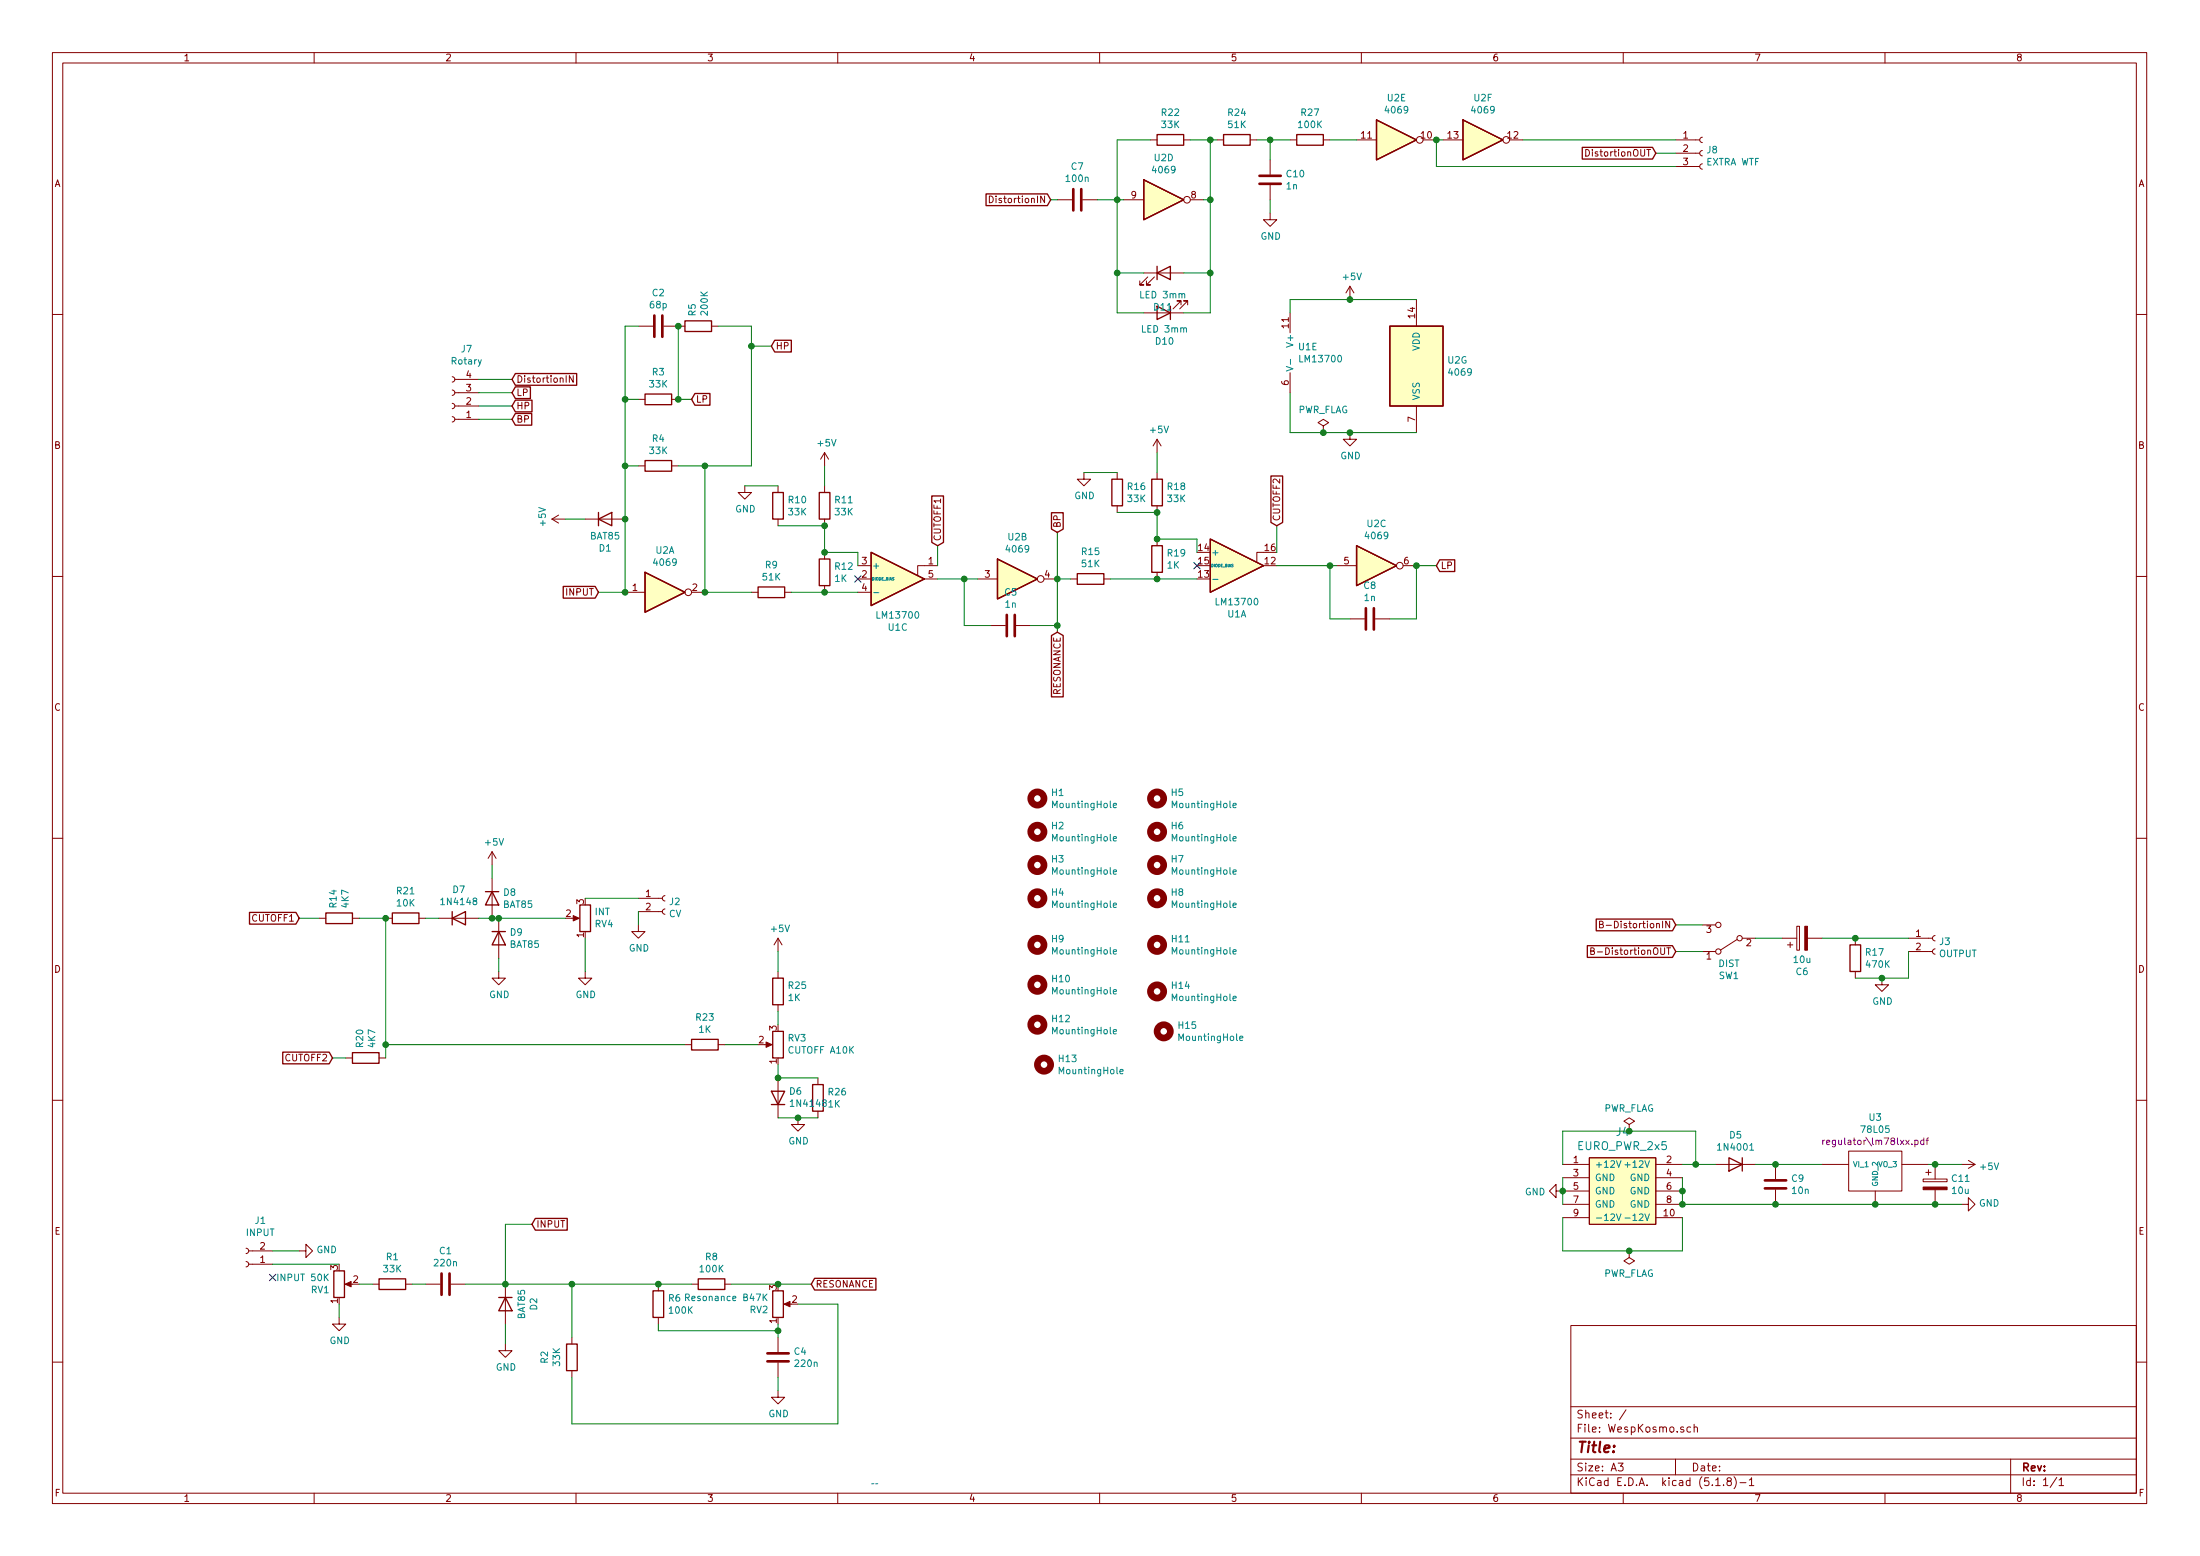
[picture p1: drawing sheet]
<svg xmlns="http://www.w3.org/2000/svg" width="420mm" height="297mm" viewBox="0 0 420 297" stroke-linecap="round" stroke-linejoin="round" font-family="sans-serif">
<g fill="none" stroke="#840000" stroke-width=".19">
<path d="M10 10h400v277h-400zM12 12h396v273.1h-396zM60 10v2M110 10v2M160 10v2M210 10v2M260 10v2M310 10v2M360 10v2M189 37.4a.64 .64 0 0 1 .7 .7 .64 .64 0 0 1-.7 .6zM199.5 37.4v1.3l-.7-1.3v1.3M201.9 38.1h2.8"/>
<path d="M206.8 38.1h2.7M214.6 38.1h3.8M219.7 26.7h1.3M226.1 26.7h1.2M227.3 38.1h2.6M232.4 26.7h1.3M238.8 26.7h1.2M242.6 30.5v2.8M242.6 35.3v2.8M246.4 26.7h1.2M252.7 26.7h1.3M259.1 26.7h3.8"/>
<path d="M271.8 26.7h2.5M275.6 26.7h3.8M288.3 26.7h2.5M302.8 28.5a.64 .64 0 0 1 .8 .7 .64 .64 0 0 1-.8 .6zM314.5 28.5h.7M320 26.7h4.6M320 31.8h4.6M320 29.2h4.6M325.1 31.3l-.3 .1-.2 .3 .1 .4 .4 .2M325.1 28.7l-.3 .1-.2 .4 .1 .4 .4 .2M325.1 26.2l-.3 .1-.2 .3 .1 .4 .4 .2M218.4 59.7h2.6"/>
<path d="M218.4 52.1h7.7M219.2 52.9l-1.5 1.5h.7h-.7v-.8M220.5 52.9l-1.6 1.5h.8h-.8v-.8M223.5 59.7h2.6M225.6 58.2v-.8h-.8h.8l-1.6 1.6M226.8 58.2v-.8h-.7h.7l-1.5 1.6M242.6 40.7v1.2h1.2l-1.2 1.3-1.3-1.3h1.3M246.4 59.7v3.8M257.8 54.6l-.8 1.3M257.8 54.6v2.6M257.8 54.6l.8 1.3M270.5 57.2v5.1"/>
<path d="M10 60h2M86.4 71.9l.3 .1 .2 .3-.2 .5-.3 .1M86.4 74.5l.3 .1 .2 .3-.2 .4-.3 .2M86.4 77l.3 .1 .2 .3-.2 .4-.3 .2M86.4 79.5l.3 .2 .2 .2-.2 .5-.3 .2M86.9 72.4h4.5M86.9 75h4.5M86.9 77.5h4.5M109.5 71.7v1.3l-.8-1.3v1.3M121.9 62.3h2.8M121.9 76.2h1.3M126.7 62.3h4.1"/>
<path d="M128.3 76.2h1.2M135.9 62.3h1.3M246.4 71.2v3.8M270.5 77.5v5.1M408 60h2M86.9 80h4.5M105.4 99.1l1.3 .8M105.4 99.1h2.5M106.7 98.3l-1.3 .8M111.8 99.1h7.6M121.9 88.9h1.3M128.3 88.9h1.2"/>
<path d="M142.2 92.7v1.3h1.3l-1.3 1.3-1.2-1.3h1.2M148.6 92.7v1.3M148.6 99.1v1.3M157.5 86.4v2.5M157.5 92.7v1.3M157.5 99.1v1.3M157.5 86.4l-.8 1.3M157.5 86.4l.7 1.3M207 90.2v1.3h1.3l-1.3 1.2-1.3-1.2h1.3M213.4 90.2v1.3M213.4 96.6v1.2M221 83.9l-.8 1.2"/>
<path d="M221 83.9v2.5M221 90.2v1.3M221 96.6v1.2M221 83.9l.7 1.2M252.7 81.3l1-.6-1-.7-1 .7 1 .6v1.3M252.7 82.6h.1M257.8 82.6v1.3h1.3l-1.3 1.2-1.3-1.2h1.3M10 110h2M119.4 113.1h3.8M132.1 113.1h2.5M143.5 113.1h1.3M149.9 113.1h1.2"/>
<path d="M157.5 105.4v1.3M157.5 111.8v1.3M163.8 113.1h2.6M163.8 108h2.6M163.8 110.5h2.6M176.5 110.5h2.6M179.1 108h-3.8v1.9M186.7 110.5h3.8M189.2 119.4h2.8M194.1 119.4h2.7M199.4 110.5h2.5M204.5 110.5h1.2"/>
<path d="M210.8 110.5h1.3M221 102.9v1.3M221 109.3v1.2M241.3 105.4h-1.3v2M255.3 108h3.8M257.8 118.1h2.8M262.6 118.1h2.8M268 108h2.5M408 110h2M10 160h2M61 175.3h1.2M67.3 175.3h1.3"/>
<path d="M73.7 175.3h1.2M80 175.3h1.3M83.8 175.3h7.6M94 162.6v2.5M94 167.7v7.6M94 162.6l-.8 1.3M94 162.6l.7 1.3M95.2 175.3v7.6M109.2 175.3h1M121.9 176.6v1.2h1.3l-1.3 1.3-1.3-1.3h1.3M121.9 174h4.6M121.9 171.5h4.6"/>
<path d="M127 173.5l-.3 .1-.2 .4 .1 .3 .4 .2M127 171l-.3 .1-.2 .3 .1 .4 .4 .2M148.6 179.1v2.5M148.6 179.1l-.8 1.3M148.6 179.1l.8 1.3M305.5 176.5l.5-.1 .2-.2-.1-.2-.6-.1v1.2h.5l.2-.1v-.3l-.3-.2M306.8 176.6h.9M318.9 175.9v1.2l-.8-1.2v1.2M325.1 176.6h2.6M331.7 179.4l-3.2 2M332.7 179.1h2.6M340.4 179.1h2.8"/>
<path d="M341.9 179.9v1M343.2 176.8h.5v4.6h-.5zM345.2 179.1h2.8M354.3 179.1v1.3M364.5 179.1h4.6M369.6 178.6l-.3 .1-.2 .3 .1 .4 .4 .2M408 160h2M95.2 185.5v1.2h1.3l-1.3 1.3-1.2-1.3h1.2M111.8 185.5v1.2h1.2l-1.2 1.3-1.3-1.3h1.3M130.8 199.4h1.3M137.2 199.4h1.2M146 199.4h1.1"/>
<path d="M148.6 185.5v1.2M148.6 191.8v1.3M303.8 181.5h.5l.1-.4-.6-.2v1.3h.5l.2-.1v-.3l-.3-.3M318.3 180.9h.7M325.1 181.6h2.6M341.4 180.4h1M354.3 185.5v1.2M359.4 186.7v1.3h1.3l-1.3 1.3-1.3-1.3h1.3M364.5 181.6h4.6M369.6 181.1l-.3 .1-.2 .4 .1 .4 .4 .2M10 210h2M66 202h1.3"/>
<path d="M72.4 202h1.3M148.6 205.8v7.6M152.4 213.4v1.3h1.3l-1.3 1.2-1.3-1.2h1.3M156.2 205.8v1.2M156.2 212.1v1.3M311.1 214.7l1.1-.7-1.1-.6-1 .6 1 .7v1.2M353.1 219.7h10.1v7.7h-10.1zM408 210h2M47 238.3l.3 .1 .2 .3-.1 .4-.4 .2M47.5 238.8h4.6M57.1 238.8h1.3v-1.3l1.3 1.3-1.3 1.3v-1.3M297.2 227.4v-1.3l-1.3 1.3 1.3 1.2v-1.2h6.3"/>
<path d="M298.4 222.3h5.1M298.4 224.8h5.1M298.4 229.9h5.1M298.4 232.4h5.1M303.5 221h12.7v12.7h-12.7zM311.1 238.8v1.3l1.1 .6-1.1 .6-1-.6 1-.6M311.1 238.8h.1M316.2 222.3h5.1M316.2 224.8h5.1M316.2 227.4h5.1M316.2 229.9h5.1M316.2 232.4h5.1"/>
<path d="M327.7 222.3h7.6M339.1 222.3v2.8M339.1 227.1v2.8M348 222.3h5.1M358.1 227.4v2.5M363.2 222.3h5.1M367.3 225.1h4.6v.5h-4.6zM367.8 223.8h1M368.3 223.3v1M369.6 222.3v2.8M369.6 227.1v2.8M374.6 229.9h1.3v-1.3l1.3 1.3-1.3 1.3v-1.3"/>
<path d="M374.6 222.3h2.6M375.9 221.5l1.3 .8M377.2 222.3l-1.3 .7M47 240.8l.3 .2 .2 .2-.1 .5-.4 .1M47.5 241.3h4.6M64.8 251.5v1.3h1.2l-1.2 1.2-1.3-1.2h1.3M66.3 245.1h1M71.1 245.1h1.3M77.5 245.1h1.2M81.3 245.1h2.8M86.1 245.1h2.8M96.5 256.6v1.2h1.3l-1.3 1.3-1.3-1.3h1.3"/>
<path d="M96.5 245.1v7.7M109.2 255.3v1.3M125.7 245.1v1.3M125.7 251.5v1.3M132.1 245.1h1.2M138.4 245.1h1.3M148.6 255.3v2.8M150.1 249h1M300 253h108v32.1h-108zM10 260h2M109.2 261.7v1.2M148.6 265.5v1.2h1.3l-1.3 1.3-1.3-1.3h1.3"/>
<path d="M148.6 260.1v2.8M300 278.5h108M300 274.5h108M300 268.5h108M309 279.3h1l-.5 .6 .4 .1v.7l-.2 .1-.7-.1M310.5 269.1l-1.2 2M320 278.5v3M322.9 272.5l-.4-.1-.3 .3v.6l.3 .1 .4-.1M323.5 272.5h.1a.37 .37 0 0 1 .6 .1v.8M323.5 271.9v1.5M384 278.5v6.6M408 260h2"/>
<path d="M60 285.1v1.9M110 285.1v1.9M160 285.1v1.9M210 285.1v1.9M260 285.1v1.9M300 281.5h108M310 285.1v1.9M327.7 283.6h.8M329.2 283.5v.1M330.1 282.7l-.3-.2 .3-.4 .5 .2-.1 .4a.52 .52 0 0 0-.6 .2 .52 .52 0 0 0 0 .6l.5 .1 .2-.1 .1-.5-.3-.3M331.2 281.9a1.71 1.71 0 0 1 0 2.3M332.3 283h1.2"/>
<path d="M334.1 282.5l.4-.4v1.5M334.1 283.6h.8M360 285.1v1.9M392.8 282l-1.3 2M393.2 282.5l.5-.4v1.5M393.2 283.6h.9"/>
<circle cx="226.7" cy="38.1" r=".63"/>
<circle cx="271.1" cy="26.7" r=".63"/>
<circle cx="287.7" cy="26.7" r=".63"/>
<circle cx="131.4" cy="113.1" r=".63"/>
<circle cx="198.8" cy="110.5" r=".63"/>
<circle cx="267.3" cy="108" r=".63"/>
<circle cx="328.2" cy="176.6" r=".51"/>
<circle cx="332.2" cy="179.1" r=".51"/>
<circle cx="328.2" cy="181.6" r=".51"/>
</g>
<g fill="none" stroke="#840000" stroke-width=".25">
<path d="M188.3 37h11.7l.7 1.1-.7 1.2h-11.7zM218.4 34.3l7.7 3.8-7.7 3.8zM221 25.7h5.1v2h-5.1zM233.7 25.7h5.1v2h-5.1zM247.6 25.7h5.1v2h-5.1zM262.9 22.9l7.6 3.8-7.6 3.8zM279.4 22.9l7.6 3.8-7.6 3.8zM302.2 28.1h13.4l.6 1.1-.6 1.2h-13.4zM221 58.5l2.5 1.2-2.5 1.3zM221 52.1l2.5-1.3v2.6zM221 50.8v2.6M223.5 58.5v2.5"/>
<path d="M98.4 78.9h3.1v2.3h-3.1l-.6-1.2zM98.4 76.4h3.2v2.2h-3.2l-.6-1.1zM98.4 73.8h2.9v2.3h-2.9l-.6-1.1zM98.4 71.3h11.7v2.2h-11.7l-.6-1.1zM123.2 75.2h5.1v2.1h-5.1zM130.8 61.3h5.1v2h-5.1zM132.7 75.1h2.9v2.3h-2.9l-.6-1.2zM148 65h3.1v2.2h-3.1l-.7-1.1zM265.4 62.3h10.2v15.2h-10.2zM114.3 99.1l2.5-1.3v2.6zM114.3 97.8v2.6M123.2 87.9h5.1v2.1h-5.1z"/>
<path d="M147.6 94h2v5.1h-2zM156.5 94h2v5.1h-2zM178 94.7h2.2v8.8l-1.1 .7-1.1-.7zM200.8 97.9h2.2v3.1l-1.1 .6-1.1-.6zM212.3 91.5h2.1v5.1h-2.1zM220 91.5h2v5.1h-2zM242.7 90.9h2.3v8.8l-1.2 .7-1.1-.7zM107.6 111.9h6.1l.6 1.2-.6 1.1h-6.1zM123.2 109.3l7.6 3.8-7.6 3.8zM144.8 112.1h5.1v2h-5.1zM156.5 106.7h2v5.1h-2zM166.4 105.4l10.1 5.1-10.1 5.1z"/>
<path d="M190.5 106.7l7.6 3.8-7.6 3.8zM205.7 109.5h5.1v2h-5.1zM220 104.2h2v5.1h-2zM231.1 102.9l10.2 5.1-10.2 5.1zM259.1 104.2l7.6 3.8-7.6 3.8zM275 106.9h2.8v2.2h-2.8l-.7-1.1zM200.8 121.3l1.1-.6 1.1 .6v11.7h-2.2zM47.7 174.2h8.8l.6 1.1-.6 1.1h-8.8zM62.2 174.3h5.1v2h-5.1zM74.9 174.3h5.1v2h-5.1zM86.4 175.3l2.5-1.3v2.6zM86.4 174v2.6"/>
<path d="M92.7 170.2h2.5M94 170.2l1.2 2.6h-2.5zM94 177.8h2.5M95.2 177.8l1.3 2.6h-2.5zM110.7 172.8h2.1v5h-2.1zM304.9 175.4h14.5l.6 1.2-.6 1.1h-14.5zM132.1 198.4h5.1v2h-5.1zM147.6 196.9h2v5.1h-2zM147.6 186.7h2v5.1h-2zM303.1 180.5h16.3l.6 1.1-.6 1.2h-16.3zM353.3 180.4h2v5.1h-2zM54 200.8h8.9l.6 1.2-.6 1.1h-8.9z"/>
<path d="M67.3 201h5.1v2h-5.1zM147.3 208.3h2.6l-1.3 2.6zM147.3 210.9h2.6M155.2 207h2v5.1h-2zM102.2 232.6h6.1v2.2h-6.1l-.6-1.1zM330.2 221l2.5 1.3-2.5 1.3zM332.7 221v2.6M63.8 242.6h2v5.1h-2zM72.4 244.1h5.1v2.1h-5.1zM95.2 247.7h2.6M96.5 247.7l1.3 2.5h-2.6zM108.2 256.6h2v5.1h-2z"/>
<path d="M124.7 246.4h2v5.1h-2zM133.3 244.1h5.1v2.1h-5.1zM147.6 246.4h2v5.1h-2zM155.6 244h11.7v2.3h-11.7l-.7-1.2z"/>
</g>
<g fill="#ffffc2" stroke="#ffffc2" stroke-width=".19">
<path d="M279.4 22.9l7.6 3.8-7.6 3.8z"/>
<path d="M262.9 22.9l7.6 3.8-7.6 3.8z"/>
<path d="M259.1 104.2l7.6 3.8-7.6 3.8z"/>
<path d="M190.5 106.7l7.6 3.8-7.6 3.8z"/>
<path d="M166.4 105.4l10.1 5.1-10.1 5.1z"/>
<path d="M265.4 62.3h10.2v15.2h-10.2z"/>
<path d="M231.1 102.9l10.2 5.1-10.2 5.1z"/>
<path d="M123.2 109.3l7.6 3.8-7.6 3.8z"/>
<path d="M218.4 34.3l7.7 3.8-7.7 3.8z"/>
<path d="M303.5 221h12.7v12.7h-12.7z"/>
</g>
<g fill="none" stroke="#840000" stroke-width=".51">
<path d="M205 36.1v4.1M206.5 36.1v4.1M240.5 35.1h4.1M240.5 33.6h4.1M125 60.2v4.1M126.5 60.2v4.1M192.3 117.4v4M193.8 117.4v4M260.9 116.1v4.1M262.4 116.1v4.1M337.1 226.9h4M337.1 225.3h4"/>
<path d="M84.3 243.1v4.1M85.9 243.1v4.1M146.6 259.9h4M146.6 258.4h4"/>
</g>
<g fill="none" stroke="#008484" stroke-width=".19">
<path d="M245.7 70l1.2 .4-1.2 .4M246.5 68.6v1M166.9 113.1h.9M231.6 110.6h1M212.6 153.8l.6-.1v-.3h-.4l-.2 .1 .1 .6h.5M235.5 153.8l.6-.1-.1-.3h-.3l-.2 .1 .1 .6h.4M212.6 160.1l.6-.1v-.2l-.4-.1-.2 .2 .1 .6h.5M212.6 172.8l.6-.1v-.2l-.4-.1-.2 .2 .1 .6h.5M212.6 166.5l.6-.1v-.3h-.4l-.2 .1 .1 .6h.5M235.5 160.1l.6-.1-.1-.2-.3-.1-.2 .2 .1 .6h.4M235.5 172.8l.6-.1-.1-.2-.3-.1-.2 .2 .1 .6h.4M235.5 166.5l.6-.1-.1-.3h-.3l-.2 .1 .1 .6h.4"/>
<path d="M212.6 181.7l.6-.1v-.3h-.4l-.2 .2 .1 .6h.5M212.6 189.3l.6-.1v-.2l-.4-.1-.2 .2 .1 .6h.5M212.6 196.9l.6-.1v-.2l-.4-.1-.2 .2 .1 .6h.5M235.5 181.7l.6-.1-.1-.3h-.3l-.2 .2 .1 .6h.4M235.5 190.6l.6-.1-.1-.3h-.3l-.2 .2 .1 .6h.4M236.8 198.2l.6-.1-.1-.2-.3-.1-.2 .2v.6h.5M213.9 204.6l.6-.1v-.3h-.4l-.2 .1 .1 .6h.5M334.2 219.6h.7M308.7 221.6l.4 1.2 .5-1.2M308.7 231.7l.4 1.3 .5-1.3M310.3 222.4h1M310.3 232.5h1"/>
<path d="M130.9 247.7l.6-.1 .1-.4-.7-.2v1.3M145.9 247.6l.6 .7M146.5 247l-.8 .8"/>
</g>
<g fill="#840000" stroke="#840000" stroke-width=".19">
<path d="M146.3 198.9l1.1 .5-1.1 .5z"/>
<path d="M109.5 174.8l1.1 .5-1.1 .5z"/>
<path d="M344.7 176.8h.5v4.6h-.5z"/>
<path d="M367.3 226.6h4.6v.5h-4.6z"/>
<path d="M149.7 249l1.2-.6v1.1z"/>
<path d="M65.9 245.1l1.2-.5v1.1z"/>
</g>
<g fill="none" stroke="#840000" stroke-width="1.3">
<circle cx="198.1" cy="152.4" r="1.27"/>
<circle cx="198.1" cy="158.8" r="1.27"/>
<circle cx="221" cy="152.4" r="1.27"/>
<circle cx="221" cy="158.8" r="1.27"/>
<circle cx="198.1" cy="165.1" r="1.27"/>
<circle cx="198.1" cy="171.5" r="1.27"/>
<circle cx="221" cy="171.5" r="1.27"/>
<circle cx="221" cy="165.1" r="1.27"/>
<circle cx="198.1" cy="180.4" r="1.27"/>
<circle cx="198.1" cy="188" r="1.27"/>
<circle cx="198.1" cy="195.6" r="1.27"/>
<circle cx="221" cy="180.4" r="1.27"/>
<circle cx="221" cy="189.3" r="1.27"/>
<circle cx="222.2" cy="196.9" r="1.27"/>
<circle cx="199.4" cy="203.2" r="1.27"/>
</g>
<path d="M348.1 217.7v.8M348.5 217.7l-.4 .2M365.7 217.7h.4l.2 .2-.1 .6h-.5M367.4 217.7h-.3l-.3 .2 .1 .6h.5M367.4 217.2v1.3M367.8 217.7h.5M368.3 217.2l-.3 .2v1.1" fill="none" stroke="#840084" stroke-width=".19"/>
<path d="M167.6 283.2h-1.2" fill="none" stroke="#0000c2" stroke-width=".19" stroke-dasharray=".4 .4"/>
<g fill="none" stroke="#008400" stroke-width=".19">
<path d="M200.7 38.1h1.2M209.5 38.1h5.1M219.7 26.7h-6.3v33h5M227.3 26.7h5.1M229.9 38.1h1.2M231.1 26.7v33h-5M240 26.7h6.4M242.6 26.7v3.8M242.6 38.1v2.6M254 26.7h5.1M275.6 26.7h-1.3v5.1h45.7M290.8 26.7h29.2"/>
<path d="M316.2 29.2h3.8M213.4 52.1h5M226.1 52.1h5M270.5 57.2h-24.1v2.5M91.4 72.4h6.4M91.4 75h6.4M91.4 77.5h6.4M119.4 76.2h2.5M121.9 62.3h-2.5v50.8h-5.1M129.5 62.3v13.9h2.6M137.2 62.3h6.3v26.6h-14M143.5 66.1h3.8"/>
<path d="M246.4 75v7.6h24.1M91.4 80h6.4M107.9 99.1h3.9M119.4 88.9h2.5M134.6 88.9v24.2h8.9M142.2 92.7h6.4M157.5 88.9v3.8M207 90.2h6.4M213.4 97.8h7.6v5.1h7.6v2.5M221 86.4v3.8M148.6 100.4h8.9v5h6.3v2.6M151.1 113.1h12.7"/>
<path d="M179.1 110.5h7.6M179.1 104.2v3.8M184.1 110.5v8.9h5.1M196.8 119.4h5.1M201.9 101.6v19.1M201.9 110.5h2.6M212.1 110.5h16.5M243.8 108h11.5M243.8 100.4v5M254 108v10.1h3.8M274.3 108h-3.8v10.1h-5.1M57.1 175.3h3.9"/>
<path d="M68.6 175.3h5.1v26.7M81.3 175.3h2.5M91.4 175.3h16.5M94 165.1v2.6M111.8 171.5h10.1M111.8 179.1v6.4M121.9 174v2.6M320 176.6h5.1M335.3 179.1h5.1M348 179.1h16.5M73.7 199.4h57.1M95.2 182.9v2.6"/>
<path d="M138.4 199.4h6.4M148.6 181.6v3.9M148.6 193.1v2.5M320 181.6h5.1M364.5 181.6v5.1h-10.2M63.5 202h2.5M148.6 203.2v2.6h7.6M148.6 213.4h7.6M52.1 238.8h5M101.6 233.7h-5.1v11.4M298.4 232.4v6.4h22.9v-6.4M298.4 222.3v-6.4h25.4v6.4"/>
<path d="M298.4 224.8v5.1M321.3 224.8v5.1h53.3M321.3 222.3h6.4M335.3 222.3h12.7M368.3 222.3h6.3M52.1 241.3h12.7M64.8 249v2.5M68.6 245.1h2.5M78.7 245.1h2.6M88.9 245.1h43.2M96.5 252.8v3.8M109.2 245.1v10.2"/>
<path d="M125.7 252.8v1.2h22.9M139.7 245.1h15.2M148.6 252.8v2.5M152.4 249h7.6v22.8h-50.8v-8.9M148.6 262.9v2.6"/>
</g>
<g fill="#008400" stroke="#008400" stroke-width=".25">
<circle cx="359.4" cy="186.7" r=".51"/>
<circle cx="321.3" cy="229.9" r=".51"/>
<circle cx="201.9" cy="119.4" r=".51"/>
<circle cx="109.2" cy="245.1" r=".51"/>
<circle cx="148.6" cy="245.1" r=".51"/>
<circle cx="257.8" cy="57.2" r=".51"/>
<circle cx="354.3" cy="179.1" r=".51"/>
<circle cx="274.3" cy="26.7" r=".51"/>
<circle cx="152.4" cy="213.4" r=".51"/>
<circle cx="96.5" cy="245.1" r=".51"/>
<circle cx="231.1" cy="52.1" r=".51"/>
<circle cx="213.4" cy="38.1" r=".51"/>
<circle cx="119.4" cy="88.9" r=".51"/>
<circle cx="213.4" cy="52.1" r=".51"/>
<circle cx="242.6" cy="26.7" r=".51"/>
<circle cx="125.7" cy="245.1" r=".51"/>
<circle cx="321.3" cy="227.4" r=".51"/>
<circle cx="257.8" cy="82.6" r=".51"/>
<circle cx="339.1" cy="222.3" r=".51"/>
<circle cx="231.1" cy="26.7" r=".51"/>
<circle cx="323.8" cy="222.3" r=".51"/>
<circle cx="94" cy="175.3" r=".51"/>
<circle cx="231.1" cy="38.1" r=".51"/>
<circle cx="221" cy="102.9" r=".51"/>
<circle cx="311.1" cy="215.9" r=".51"/>
<circle cx="95.3" cy="175.3" r=".51"/>
<circle cx="298.4" cy="227.4" r=".51"/>
<circle cx="311.1" cy="238.8" r=".51"/>
<circle cx="221" cy="110.5" r=".51"/>
<circle cx="369.6" cy="222.3" r=".51"/>
<circle cx="339.1" cy="229.9" r=".51"/>
<circle cx="201.9" cy="110.5" r=".51"/>
<circle cx="73.7" cy="199.4" r=".51"/>
<circle cx="157.5" cy="113.1" r=".51"/>
<circle cx="184.2" cy="110.5" r=".51"/>
<circle cx="73.7" cy="175.3" r=".51"/>
<circle cx="148.6" cy="205.8" r=".51"/>
<circle cx="157.5" cy="105.4" r=".51"/>
<circle cx="157.5" cy="100.4" r=".51"/>
<circle cx="119.4" cy="113.1" r=".51"/>
<circle cx="119.4" cy="76.2" r=".51"/>
<circle cx="369.6" cy="229.9" r=".51"/>
<circle cx="134.6" cy="113.1" r=".51"/>
<circle cx="129.5" cy="62.3" r=".51"/>
<circle cx="143.5" cy="66.1" r=".51"/>
<circle cx="129.5" cy="76.2" r=".51"/>
<circle cx="119.4" cy="99.1" r=".51"/>
<circle cx="148.6" cy="254" r=".51"/>
<circle cx="358.1" cy="229.9" r=".51"/>
<circle cx="270.5" cy="108" r=".51"/>
<circle cx="134.6" cy="88.9" r=".51"/>
<circle cx="254" cy="108" r=".51"/>
<circle cx="252.7" cy="82.6" r=".51"/>
<circle cx="221" cy="97.8" r=".51"/>
</g>
<path d="M163.2 109.9l1.2 1.2M164.4 109.9l-1.2 1.2M228 107.4l1.2 1.2M229.2 107.4l-1.2 1.2M51.5 243.3l1.2 1.2M52.7 243.3l-1.2 1.2" fill="none" stroke="#000084" stroke-width=".19"/>
<text font-size="2.8" fill="#840000" x="301" y="277.3">Title:</text>
<g font-size="2.1" fill="#008484">
<text x="301.4" y="219.5">EURO_PWR_2x5</text>
<text x="308.7" y="216.9">J4</text>
</g>
<g font-size="2.1" fill="#840000">
<text x="301" y="273.5">File: WespKosmo.sch</text>
<text x="301" y="270.8">Sheet: /</text>
<text x="301" y="280.9">Size: A3</text>
<text x="323" y="280.9">Date:</text>
<text x="386" y="280.9">Rev:</text>
<text x="301" y="283.7">KiCad E.D.A. kicad (5.1.8)-1</text>
<text x="386" y="283.7">Id: 1/1</text>
</g>
<g font-size="1.8" fill="#840000">
<text x="35" y="11.7">1</text>
<text x="85" y="11.7">2</text>
<text x="135" y="11.7">3</text>
<text x="185" y="11.7">4</text>
<text x="235" y="11.7">5</text>
<text x="285" y="11.7">6</text>
<text x="335" y="11.7">7</text>
<text x="385" y="11.7">8</text>
<text x="260" y="26.5">11</text>
<text x="271.4" y="26.5">10</text>
<text x="276.5" y="26.5">13</text>
<text x="288" y="26.5">12</text>
<text x="303.4" y="29.9">DistortionOUT</text>
<text x="321.5" y="26.5">1</text>
<text x="321.5" y="29">2</text>
<text x="10.4" y="35.7">A</text>
<text x="321.5" y="31.5">3</text>
<text x="408.4" y="35.7">A</text>
<text x="189.8" y="38.8">DistortionIN</text>
<text x="216.1" y="37.9">9</text>
<text x="227.5" y="37.9">8</text>
<text x="246.1" y="62.6" transform="rotate(-90 246.1 62.6)">11</text>
<text x="270.3" y="60.7" transform="rotate(-90 270.3 60.7)">14</text>
<text x="148.1" y="66.7">HP</text>
<text x="89.1" y="77.3">2</text>
<text x="89.1" y="74.7">3</text>
<text x="89.1" y="72.2">4</text>
<text x="98.6" y="75.6">LP</text>
<text x="98.6" y="73.1">DistortionIN</text>
<text x="132.9" y="76.9">LP</text>
<text x="246.1" y="73.5" transform="rotate(-90 246.1 73.5)">6</text>
<text x="89.1" y="79.8">1</text>
<text x="98.6" y="80.7">BP</text>
<text x="98.6" y="78.1">HP</text>
<text x="270.3" y="80.5" transform="rotate(-90 270.3 80.5)">7</text>
<text x="10.4" y="85.7">B</text>
<text x="408.4" y="85.7">B</text>
<text x="202.6" y="100.8" transform="rotate(-90 202.6 100.8)">BP</text>
<text x="244.5" y="99.6" transform="rotate(-90 244.5 99.6)">CUTOFF2</text>
<text x="164.6" y="107.7">3</text>
<text x="177.3" y="107.7">1</text>
<text x="179.7" y="103.4" transform="rotate(-90 179.7 103.4)">CUTOFF1</text>
<text x="228.9" y="105.2">14</text>
<text x="228.9" y="107.7">15</text>
<text x="241.6" y="107.7">12</text>
<text x="241.6" y="105.2">16</text>
<text x="256.7" y="107.7">5</text>
<text x="268.1" y="107.7">6</text>
<text x="108.2" y="113.7">INPUT</text>
<text x="120.8" y="112.8">1</text>
<text x="132.2" y="112.8">2</text>
<text x="164.6" y="110.3">2</text>
<text x="164.6" y="112.8">4</text>
<text x="177.3" y="110.3">5</text>
<text x="188.1" y="110.3">3</text>
<text x="199.5" y="110.3">4</text>
<text x="228.9" y="110.3">13</text>
<text x="275.1" y="108.6">LP</text>
<text x="10.4" y="135.7">C</text>
<text x="202.6" y="132.8" transform="rotate(-90 202.6 132.8)">RESONANCE</text>
<text x="408.4" y="135.7">C</text>
<text x="111.5" y="172.6" transform="rotate(-90 111.5 172.6)">3</text>
<text x="123.3" y="171.2">1</text>
<text x="123.3" y="173.8">2</text>
<text x="48.2" y="175.9">CUTOFF1</text>
<text x="108.1" y="175">2</text>
<text x="111.5" y="179" transform="rotate(-90 111.5 179)">1</text>
<text x="307.3" y="177.2">B-DistortionIN</text>
<text x="325.9" y="178.1">3</text>
<text x="365.9" y="178.9">1</text>
<text x="10.4" y="185.7">D</text>
<text x="305.3" y="182.3">B-DistortionOUT</text>
<text x="325.9" y="183.2">1</text>
<text x="333.5" y="180.6">2</text>
<text x="365.9" y="181.4">2</text>
<text x="408.4" y="185.7">D</text>
<text x="148.3" y="196.7" transform="rotate(-90 148.3 196.7)">3</text>
<text x="54.6" y="202.6">CUTOFF2</text>
<text x="144.9" y="199.2">2</text>
<text x="148.3" y="203.1" transform="rotate(-90 148.3 203.1)">1</text>
<text x="300.5" y="222">1</text>
<text x="300.5" y="224.6">3</text>
<text x="300.5" y="227.1">5</text>
<text x="318.3" y="222">2</text>
<text x="318.3" y="224.6">4</text>
<text x="318.3" y="227.1">6</text>
<text x="300.5" y="229.7">7</text>
<text x="300.5" y="232.2">9</text>
<text x="317.8" y="232.2">10</text>
<text x="318.3" y="229.7">8</text>
<text x="10.4" y="235.7">E</text>
<text x="49.7" y="238.5">2</text>
<text x="102.4" y="234.4">INPUT</text>
<text x="408.4" y="235.7">E</text>
<text x="49.7" y="241.1">1</text>
<text x="64.5" y="242.5" transform="rotate(-90 64.5 242.5)">3</text>
<text x="67.5" y="244.9">2</text>
<text x="155.7" y="245.8">RESONANCE</text>
<text x="64.5" y="248.8" transform="rotate(-90 64.5 248.8)">1</text>
<text x="148.3" y="246.3" transform="rotate(-90 148.3 246.3)">3</text>
<text x="151.3" y="248.7">2</text>
<text x="148.3" y="252.6" transform="rotate(-90 148.3 252.6)">1</text>
<text x="10.5" y="285.7">F</text>
<text x="35" y="286.7">1</text>
<text x="85" y="286.7">2</text>
<text x="135" y="286.7">3</text>
<text x="185" y="286.7">4</text>
<text x="235" y="286.7">5</text>
<text x="285" y="286.7">6</text>
<text x="335" y="286.7">7</text>
<text x="385" y="286.7">8</text>
<text x="408.5" y="285.7">F</text>
</g>
<g font-size="1.8" fill="#008484">
<text x="221.9" y="22.1">R22</text>
<text x="234.6" y="22.1">R24</text>
<text x="248.6" y="22.1">R27</text>
<text x="264.7" y="21.7">4069</text>
<text x="265" y="19.3">U2E</text>
<text x="281.3" y="21.7">4069</text>
<text x="281.5" y="19.3">U2F</text>
<text x="221.9" y="24.4">33K</text>
<text x="234.6" y="24.4">51K</text>
<text x="248.1" y="24.4">100K</text>
<text x="326" y="29.3">J8</text>
<text x="203.7" y="34.7">100n</text>
<text x="204.6" y="32.4">C7</text>
<text x="220.3" y="33.1">4069</text>
<text x="220.5" y="30.8">U2D</text>
<text x="245.8" y="33.8">C10</text>
<text x="325.8" y="31.6">EXTRA WTF</text>
<text x="245.7" y="36.2">1n</text>
<text x="240.7" y="45.8">GND</text>
<text x="256.6" y="53.5">+5V</text>
<text x="124.2" y="58.9">68p</text>
<text x="124.6" y="56.6">C2</text>
<text x="218" y="57">LED 3mm</text>
<text x="220.4" y="59.3">D11</text>
<text x="132.9" y="60.3" transform="rotate(-90 132.9 60.3)">R5</text>
<text x="135.2" y="60.1" transform="rotate(-90 135.2 60.1)">200K</text>
<text x="218.3" y="63.5">LED 3mm</text>
<text x="220.8" y="65.8">D10</text>
<text x="247" y="65.9" transform="rotate(-90 247 65.9)">V+</text>
<text x="86.3" y="69.6">Rotary</text>
<text x="88.1" y="67.3">J7</text>
<text x="124.6" y="71.7">R3</text>
<text x="248.1" y="66.9">U1E</text>
<text x="248.5" y="69.2">LM13700</text>
<text x="271.1" y="67" transform="rotate(-90 271.1 67)">VDD</text>
<text x="276.5" y="69.4">U2G</text>
<text x="276.9" y="71.7">4069</text>
<text x="124.1" y="74">33K</text>
<text x="271.1" y="76.5" transform="rotate(-90 271.1 76.5)">VSS</text>
<text x="219.8" y="82.7">+5V</text>
<text x="247.8" y="78.9">PWR_FLAG</text>
<text x="124.1" y="86.7">33K</text>
<text x="124.6" y="84.4">R4</text>
<text x="156.3" y="85.2">+5V</text>
<text x="256" y="87.7">GND</text>
<text x="205.2" y="95.3">GND</text>
<text x="215.4" y="93.5">R16</text>
<text x="215.4" y="95.8">33K</text>
<text x="223" y="93.5">R18</text>
<text x="223" y="95.8">33K</text>
<text x="104.2" y="100.3" transform="rotate(-90 104.2 100.3)">+5V</text>
<text x="140.4" y="97.8">GND</text>
<text x="150.6" y="96.1">R10</text>
<text x="150.6" y="98.4">33K</text>
<text x="159.5" y="96.1">R11</text>
<text x="159.5" y="98.4">33K</text>
<text x="261.1" y="100.6">U2C</text>
<text x="112.8" y="103">BAT85</text>
<text x="114.5" y="105.3">D1</text>
<text x="125.2" y="105.7">U2A</text>
<text x="192.4" y="105.5">4069</text>
<text x="192.6" y="103.2">U2B</text>
<text x="206.7" y="106">R15</text>
<text x="223" y="106.2">R19</text>
<text x="231.3" y="106.1">+</text>
<text x="260.9" y="102.9">4069</text>
<text x="125" y="108">4069</text>
<text x="145.7" y="110.8">51K</text>
<text x="146.2" y="108.5">R9</text>
<text x="159.5" y="111.1">1K</text>
<text x="159.5" y="108.8">R12</text>
<text x="166.5" y="108.6">+</text>
<text x="191.9" y="113.7">C5</text>
<text x="206.7" y="108.3">51K</text>
<text x="223" y="108.5">1K</text>
<text x="260.5" y="112.4">C8</text>
<text x="167.7" y="118.1">LM13700</text>
<text x="192" y="116">1n</text>
<text x="232.5" y="115.6">LM13700</text>
<text x="234.5" y="117.9">U1A</text>
<text x="260.6" y="114.7">1n</text>
<text x="169.7" y="120.4">U1C</text>
<text x="200.9" y="152">H1</text>
<text x="201.2" y="154.3">MountingHole</text>
<text x="223.7" y="152">H5</text>
<text x="224.1" y="154.3">MountingHole</text>
<text x="92.8" y="161.4">+5V</text>
<text x="200.9" y="158.3">H2</text>
<text x="201.2" y="160.6">MountingHole</text>
<text x="223.7" y="158.3">H6</text>
<text x="224.1" y="160.6">MountingHole</text>
<text x="200.9" y="164.7">H3</text>
<text x="201.2" y="167">MountingHole</text>
<text x="223.7" y="164.7">H7</text>
<text x="224.1" y="167">MountingHole</text>
<text x="64.3" y="173.2" transform="rotate(-90 64.3 173.2)">R14</text>
<text x="66.6" y="173.2" transform="rotate(-90 66.6 173.2)">4K7</text>
<text x="75.8" y="170.7">R21</text>
<text x="75.8" y="173">10K</text>
<text x="84.5" y="172.8">1N4148</text>
<text x="86.5" y="170.5">D7</text>
<text x="96.2" y="173.3">BAT85</text>
<text x="96.2" y="171">D8</text>
<text x="127.9" y="172.8">J2</text>
<text x="200.9" y="171">H4</text>
<text x="201.2" y="173.3">MountingHole</text>
<text x="223.7" y="171">H8</text>
<text x="224.1" y="173.3">MountingHole</text>
<text x="97.5" y="178.6">D9</text>
<text x="113.6" y="174.7">INT</text>
<text x="113.7" y="177">RV4</text>
<text x="127.7" y="175.1">CV</text>
<text x="147.4" y="177.9">+5V</text>
<text x="200.9" y="179.9">H9</text>
<text x="223.9" y="179.9">H11</text>
<text x="97.4" y="180.9">BAT85</text>
<text x="120.1" y="181.6">GND</text>
<text x="201.2" y="182.2">MountingHole</text>
<text x="224.1" y="182.2">MountingHole</text>
<text x="328.2" y="184.6">DIST</text>
<text x="342.6" y="183.8">10u</text>
<text x="356.4" y="182.4">R17</text>
<text x="356.5" y="184.7">470K</text>
<text x="370.3" y="182.7">OUTPUT</text>
<text x="370.5" y="180.4">J3</text>
<text x="93.4" y="190.5">GND</text>
<text x="109.9" y="190.5">GND</text>
<text x="150.6" y="191.1">1K</text>
<text x="150.6" y="188.8">R25</text>
<text x="201" y="187.5">H10</text>
<text x="201.2" y="189.8">MountingHole</text>
<text x="223.9" y="188.8">H14</text>
<text x="224.1" y="191.1">MountingHole</text>
<text x="328.3" y="186.9">SW1</text>
<text x="343.1" y="186.1">C6</text>
<text x="357.6" y="191.8">GND</text>
<text x="133" y="194.9">R23</text>
<text x="133.5" y="197.2">1K</text>
<text x="201" y="195.1">H12</text>
<text x="201.2" y="197.4">MountingHole</text>
<text x="225.1" y="196.4">H15</text>
<text x="69.4" y="199.9" transform="rotate(-90 69.4 199.9)">R20</text>
<text x="71.7" y="199.9" transform="rotate(-90 71.7 199.9)">4K7</text>
<text x="150.5" y="198.8">RV3</text>
<text x="150.7" y="201.1">CUTOFF A10K</text>
<text x="202.3" y="202.8">H13</text>
<text x="225.3" y="198.7">MountingHole</text>
<text x="150.8" y="209">D6</text>
<text x="158.3" y="209.1">R26</text>
<text x="202.5" y="205.1">MountingHole</text>
<text x="151.3" y="211.3">1N4148</text>
<text x="158.2" y="211.4">1K</text>
<text x="306.2" y="212.2">PWR_FLAG</text>
<text x="357" y="214">U3</text>
<text x="150.6" y="218.5">GND</text>
<text x="328.4" y="219.6">1N4001</text>
<text x="330.4" y="217.3">D5</text>
<text x="355.7" y="216.3">78L05</text>
<text x="304.5" y="222.9">+12V</text>
<text x="304.5" y="225.5">GND</text>
<text x="311" y="222.9">+12V</text>
<text x="311.3" y="225.5">GND</text>
<text x="342.2" y="225.6">C9</text>
<text x="342.3" y="227.9">10n</text>
<text x="372.8" y="225.6">C11</text>
<text x="372.9" y="227.9">10u</text>
<text x="378.3" y="223.4">+5V</text>
<text x="48.8" y="233.6">J1</text>
<text x="291.2" y="228.2">GND</text>
<text x="304.5" y="228">GND</text>
<text x="304.5" y="230.5">GND</text>
<text x="304.5" y="233.1">-12V</text>
<text x="311.3" y="228">GND</text>
<text x="311.3" y="230.5">GND</text>
<text x="311.5" y="233.1">-12V</text>
<text x="378" y="230.3">GND</text>
<text x="47.1" y="236">INPUT</text>
<text x="60.5" y="239.2">GND</text>
<text x="84" y="239.4">C1</text>
<text x="53.3" y="244.6">INPUT 50K</text>
<text x="73.3" y="242.9">33K</text>
<text x="73.8" y="240.6">R1</text>
<text x="83.1" y="241.7">220n</text>
<text x="133.8" y="242.9">100K</text>
<text x="134.8" y="240.6">R8</text>
<text x="306.2" y="243.7">PWR_FLAG</text>
<text x="59.5" y="246.9">RV1</text>
<text x="100.3" y="251.8" transform="rotate(-90 100.3 251.8)">BAT85</text>
<text x="102.6" y="250.1" transform="rotate(-90 102.6 250.1)">D2</text>
<text x="127.7" y="248.5">R6</text>
<text x="127.9" y="250.8">100K</text>
<text x="131.5" y="248.4">Resonance B47K</text>
<text x="143.3" y="250.7">RV2</text>
<text x="62.9" y="256.6">GND</text>
<text x="94.7" y="261.7">GND</text>
<text x="104.6" y="260.2" transform="rotate(-90 104.6 260.2)">R2</text>
<text x="107" y="260.7" transform="rotate(-90 107 260.7)">33K</text>
<text x="151.7" y="258.6">C4</text>
<text x="152" y="260.9">220n</text>
<text x="146.8" y="270.5">GND</text>
</g>
<text font-size="1.8" fill="#840084" x="349.2" y="218.6">regulator\lm78lxx.pdf</text>
<g font-size="1.4" fill="#008484">
<text x="353.8" y="222.8">VI_1</text>
<text x="358.6" y="226.6" transform="rotate(-90 358.6 226.6)">GND_2</text>
<text x="358.9" y="222.8">VO_3</text>
</g>
<g font-size=".7" fill="#008484">
<text x="166.5" y="110.8">DIODE_BIAS</text>
<text x="231.3" y="108.2">DIODE_BIAS</text>
</g>
</svg>
